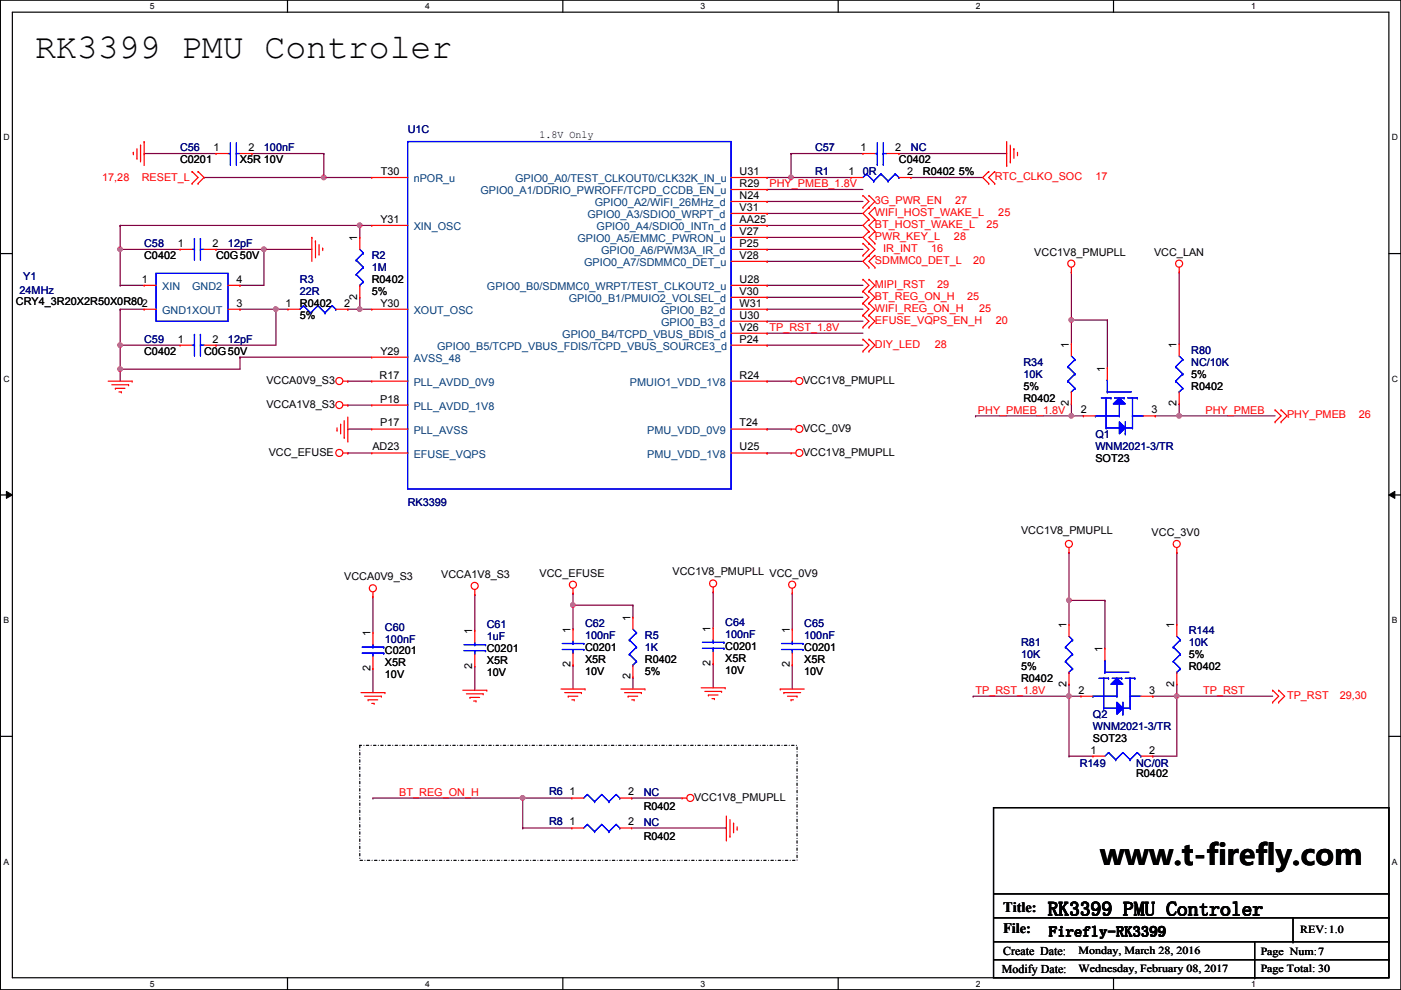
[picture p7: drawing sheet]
<svg xmlns="http://www.w3.org/2000/svg" width="297mm" height="210mm" viewBox="0 0 297 210" stroke-linecap="round" stroke-linejoin="round" font-family="sans-serif">
<path d="M.1 0h296.9v209.8h-296.9zM2.6 2.6h291.9v204.7h-291.9z" fill="none" stroke="#000" stroke-width=".25"/>
<g fill="#fff">
<path d="M31.8 .3h1v2h-1z"/>
<path d="M31.8 207.6h1v1.9h-1z"/>
</g>
<path d="M61 0v2.6M61 207.3v2.5" fill="none" stroke="#000" stroke-width=".25"/>
<g fill="#fff">
<path d="M90.1 .3h1v2h-1z"/>
<path d="M90.1 207.6h1v1.9h-1z"/>
</g>
<path d="M119.3 0v2.6M119.3 207.3v2.5" fill="none" stroke="#000" stroke-width=".25"/>
<g fill="#fff">
<path d="M148.5 .3h1v2h-1z"/>
<path d="M148.5 207.6h1v1.9h-1z"/>
</g>
<path d="M177.7 0v2.6M177.7 207.3v2.5" fill="none" stroke="#000" stroke-width=".25"/>
<g fill="#fff">
<path d="M206.9 .3h1v2h-1z"/>
<path d="M206.9 207.6h1v1.9h-1z"/>
</g>
<path d="M236.1 0v2.6M236.1 207.3v2.5" fill="none" stroke="#000" stroke-width=".25"/>
<g fill="#fff">
<path d="M265.3 .3h.9v2h-.9z"/>
<path d="M265.3 207.6h.9v1.9h-.9z"/>
<path d="M.7 28.2h1.3v1.9h-1.3z"/>
<path d="M295.1 28.2h1.3v1.9h-1.3z"/>
<path d="M.7 79.3h1.3v2h-1.3z"/>
<path d="M295.1 79.3h1.3v2h-1.3z"/>
</g>
<path d="M.1 53.8h2.5M294.5 53.8h2.5" fill="none" stroke="#000" stroke-width=".25"/>
<g fill="#fff">
<path d="M.7 130.5h1.2v2h-1.2z"/>
<path d="M295.1 130.5h1.2v2h-1.2z"/>
</g>
<path d="M.1 104.9h2.5M294.5 104.9h2.5" fill="none" stroke="#000" stroke-width=".25"/>
<path d="M1.4 104.2l1.2 .7-1.2 .8zM294.5 104.9l1.2-.7v1.5z" fill="#000"/>
<path d="M1.4 104.2l1.2 .7-1.2 .8zM294.5 104.9l1.2-.7v1.5z" fill="none" stroke="#000" stroke-width=".21"/>
<g fill="#fff">
<path d="M.7 181.7h1.2v2h-1.2z"/>
<path d="M295.1 181.7h1.2v2h-1.2z"/>
</g>
<path d="M.1 156.1h2.5M294.5 156.1h2.5" fill="none" stroke="#000" stroke-width=".25"/>
<path d="M76.3 158h92.7v24.4h-92.7z" fill="none" stroke="#000" stroke-width=".25" stroke-dasharray=".5 .5 0 .5"/>
<path d="M58.5 65.6h.1M58.5 65.6h2.5M76.3 63h.1M76.3 65.6h.1M76.3 63v2.6M76.3 65.6h2.5M79.1 126.5h.1M79.1 126.5v7.7M79.1 141.8h.1M79.1 141.8v5.1M168 141h.1M168 141v5.1" fill="none" stroke="#800040" stroke-width=".25"/>
<circle cx="58.5" cy="65.5" r=".49" fill="#f0f"/>
<circle cx="58.5" cy="65.5" r=".49" fill="none" stroke="#f0f" stroke-width=".25"/>
<path d="M43.3 37.6h.1M43.3 37.6h25.4" fill="none" stroke="#800040" stroke-width=".25"/>
<circle cx="68.6" cy="37.6" r=".49" fill="#f0f"/>
<circle cx="68.6" cy="37.6" r=".49" fill="none" stroke="#f0f" stroke-width=".25"/>
<path d="M25.5 47.8h.1M25.5 47.8h50.8M45.8 73.2h.1M45.8 73.2h12.7M73.7 91h.1M73.7 91h5.1" fill="none" stroke="#800040" stroke-width=".25"/>
<circle cx="76.3" cy="47.8" r=".49" fill="#f0f"/>
<circle cx="76.3" cy="47.8" r=".49" fill="none" stroke="#f0f" stroke-width=".25"/>
<path d="M25.5 73.2h.1M25.5 65.6h.1M25.5 73.2h12.7M25.5 65.6v7.6M58.5 65.6h.1M58.5 65.6v7.6" fill="none" stroke="#800040" stroke-width=".25"/>
<circle cx="25.5" cy="73.2" r=".49" fill="#f0f"/>
<circle cx="25.5" cy="73.2" r=".49" fill="none" stroke="#f0f" stroke-width=".25"/>
<path d="M25.5 52.9h.1M25.5 52.9v7.6M73.7 65.6h.1M73.7 65.6h2.6" fill="none" stroke="#800040" stroke-width=".25"/>
<circle cx="76.3" cy="65.5" r=".49" fill="#f0f"/>
<circle cx="76.3" cy="65.5" r=".49" fill="none" stroke="#f0f" stroke-width=".25"/>
<path d="M25.5 52.9h.1M25.5 52.9h12.7" fill="none" stroke="#800040" stroke-width=".25"/>
<circle cx="25.5" cy="52.8" r=".49" fill="#f0f"/>
<circle cx="25.5" cy="52.8" r=".49" fill="none" stroke="#f0f" stroke-width=".25"/>
<path d="M25.5 47.8h.1M25.5 47.8v5.1M45.8 52.9h.1M45.8 52.9h10.2" fill="none" stroke="#800040" stroke-width=".25"/>
<circle cx="55.9" cy="52.8" r=".49" fill="#f0f"/>
<circle cx="55.9" cy="52.8" r=".49" fill="none" stroke="#f0f" stroke-width=".25"/>
<g fill="none" stroke="#800040" stroke-width=".25">
<path d="M167.7 32.6h.1M167.7 37.6h.1M167.7 32.6v5M167.7 37.6h12.7M56 52.9h.1M56 52.9h10.1M76.3 47.8h.1M76.3 47.8v2.5M76.3 47.8h2.5M162.6 55.4h.1M162.6 45.3h.1M162.6 47.8h.1"/>
<path d="M162.6 47.8h20.4M162.6 55.4h20.4M162.6 45.3h20.4"/>
</g>
<circle cx="167.7" cy="37.6" r=".49" fill="#f0f"/>
<circle cx="167.7" cy="37.6" r=".49" fill="none" stroke="#f0f" stroke-width=".25"/>
<g fill="none" stroke="#800040" stroke-width=".25">
<path d="M30.6 32.6h.1M30.6 32.6h15.2M53.4 32.6h.1M53.4 32.6h15.3M68.7 32.6h.1M68.7 37.6h.1M68.7 37.6h10.1M68.7 32.6v5M167.7 32.6h.1M167.7 32.6h15.3M190.6 32.6h.1M190.6 32.6h22.8"/>
<path d="M193.1 37.6h.1M193.1 37.6h15.3M56 52.9h.1M56 52.9v7.6h-5.1M162.6 50.3h.1M162.6 50.3h20.4M25.5 65.6h.1M25.5 60.5h.1M25.5 73.2h.1M25.5 65.6h5.1M25.5 60.5h5.1M25.5 73.2v5.1"/>
<path d="M50.9 60.5h.1M162.6 65.6h.1M162.6 65.6h20.4M73.7 85.9h.1M73.7 96.1h.1M73.7 80.8h.1M73.7 85.9h5.1M73.7 96.1h5.1M73.7 80.8h5.1M162.6 96.1h.1M162.6 80.8h.1M162.6 96.1h5.1"/>
<path d="M162.6 80.8h5.1M100.7 126h.1M100.7 126v7.6M121.5 125.8h.1M121.5 125.8v2.5M100.7 141.3h.1M100.7 141.3v5M121.5 141h.1M121.5 141v5.1"/>
</g>
<circle cx="121.5" cy="128.3" r=".49" fill="#f0f"/>
<circle cx="121.5" cy="128.3" r=".49" fill="none" stroke="#f0f" stroke-width=".25"/>
<path d="M25.5 78.3h.1M50.9 75.7h.1M50.9 75.7h27.9M50.9 75.7v2.6h-25.4M121.5 128.3h.1M121.5 128.3h12.7M121.5 128.3v5.1M134.2 128.3h.1M134.2 128.3v2.6M134.2 143.6h.1M134.2 143.6v2.5" fill="none" stroke="#800040" stroke-width=".25"/>
<circle cx="25.5" cy="78.2" r=".49" fill="#f0f"/>
<circle cx="25.5" cy="78.2" r=".49" fill="none" stroke="#f0f" stroke-width=".25"/>
<g fill="none" stroke="#800040" stroke-width=".25">
<path d="M162.6 52.9h.1M162.6 52.9h20.4M25.5 78.3h.1M25.5 78.3v2.5M162.6 63h.1M162.6 68.1h.1M162.6 63h20.4M162.6 68.1h20.4M162.6 91h.1M162.6 91h5.1M151.2 125.5h.1M151.2 125.5v7.6"/>
<path d="M151.2 140.8h.1M151.2 140.8v5M110.8 169.2h.1M110.8 169.2h10.4"/>
</g>
<circle cx="110.8" cy="169.2" r=".49" fill="#f0f"/>
<circle cx="110.8" cy="169.2" r=".49" fill="none" stroke="#f0f" stroke-width=".25"/>
<g fill="none" stroke="#800040" stroke-width=".25">
<path d="M162.6 37.6h.1M162.6 37.6h5.1M162.6 42.7h.1M162.6 42.7h20.4M227.2 57.7h.1M227.2 57.7v10.2M50.9 65.6h.1M50.9 65.6h7.6M162.6 73.2h.1M162.6 60.5h.1M162.6 73.2h20.4M162.6 60.5h20.4"/>
<path d="M234.8 67.9h.1M234.8 67.9v10.1M206.8 88.2h.1M206.8 88.2h22.9M227.2 85.6h.1M227.2 88.2h.1M227.2 85.6v2.6M244.9 88.2h.1M244.9 88.2h5.1M168 125.8h.1M168 125.8v7.6M133.9 169.2h.1"/>
<path d="M133.9 169.2h10.7"/>
</g>
<circle cx="227.1" cy="88.2" r=".49" fill="#f0f"/>
<circle cx="227.1" cy="88.2" r=".49" fill="none" stroke="#f0f" stroke-width=".25"/>
<path d="M250 88.2h.1M250 88.2h20.3" fill="none" stroke="#800040" stroke-width=".25"/>
<circle cx="250" cy="88.2" r=".49" fill="#f0f"/>
<circle cx="250" cy="88.2" r=".49" fill="none" stroke="#f0f" stroke-width=".25"/>
<path d="M227.2 67.9h.1M227.2 67.9h7.6" fill="none" stroke="#800040" stroke-width=".25"/>
<circle cx="227.1" cy="67.8" r=".49" fill="#f0f"/>
<circle cx="227.1" cy="67.8" r=".49" fill="none" stroke="#f0f" stroke-width=".25"/>
<g fill="none" stroke="#800040" stroke-width=".25">
<path d="M250 57.7h.1M250 57.7v15.2M227.2 67.9h.1M227.2 67.9v5M250 85.6h.1M250 85.6v2.6M226.6 117.1h.1M226.6 117.1v10.2M234.3 127.3h.1M234.3 127.3v10.2M206.3 147.6h.1M206.3 147.6h22.9"/>
<path d="M226.6 145.1h.1M226.6 147.6h.1M226.6 145.1v2.5M244.4 147.6h.1M244.4 147.6h5.1"/>
</g>
<circle cx="226.6" cy="147.6" r=".49" fill="#f0f"/>
<circle cx="226.6" cy="147.6" r=".49" fill="none" stroke="#f0f" stroke-width=".25"/>
<path d="M249.5 147.6h.1M249.5 147.6h20.3" fill="none" stroke="#800040" stroke-width=".25"/>
<circle cx="249.5" cy="147.6" r=".49" fill="#f0f"/>
<circle cx="249.5" cy="147.6" r=".49" fill="none" stroke="#f0f" stroke-width=".25"/>
<path d="M226.6 127.3h.1M226.6 127.3h7.7" fill="none" stroke="#800040" stroke-width=".25"/>
<circle cx="226.6" cy="127.3" r=".49" fill="#f0f"/>
<circle cx="226.6" cy="127.3" r=".49" fill="none" stroke="#f0f" stroke-width=".25"/>
<g fill="none" stroke="#800040" stroke-width=".25">
<path d="M162.6 40.2h.1M162.6 40.2h20.4M162.6 70.7h.1M162.6 70.7h20.4M249.5 117.1h.1M249.5 117.1v15.3M226.6 127.3h.1M226.6 127.3v5.1M226.6 147.6h.1M226.6 147.6v12.7M249.5 145.1h.1M249.5 147.6h.1"/>
<path d="M249.5 145.1v15.2h-5.1M79.1 169.2h.1M79.1 169.2h31.7M110.8 175.6h.1M110.8 169.2h.1M110.8 175.6h10.4M110.8 169.2v6.4M133.9 175.6h20.1M154 175.6h.1M226.6 160.3h.1M226.6 160.3h5.1M244.4 160.3h.1"/>
</g>
<g fill="none" stroke="#f00" stroke-width=".25">
<path d="M28.3 32.3h.1M28.3 32.3v.5M29 33.6h.1M29 31.5v2.1M29.8 30.8h.1M29.8 30.8v3.5M30.6 30h.1M30.6 30v5.1M40.7 36.4h.1M40.7 38.9h.1M40.7 36.4l1.3 1.2-1.3 1.3M42 38.9h.1"/>
<path d="M42 36.4h.1M42 36.4l1.3 1.2-1.3 1.3M183 32.6h.1M183 32.6h2.5M188 32.6h2.6M190.6 32.6h.1M209.6 38.9h.1M209.6 36.4h.1M209.6 36.4l-1.2 1.2 1.2 1.3M210.9 36.4h.1M210.9 38.9h.1M210.9 36.4l-1.3 1.2 1.3 1.3"/>
<path d="M213.4 35.1h.1M213.4 30v5.1M214.2 34.3h.1M214.2 30.8v3.5M215 31.5h.1M215 31.5v2.1M215.7 32.8h.1M215.7 32.3v.5M66.1 50.3h.1M66.1 50.3v5.1M66.9 51.1h.1M66.9 51.1v3.6"/>
<path d="M67.6 53.9h.1M67.6 51.9v2M68.4 52.6h.1M68.4 52.6v.5M76.3 50.3h.1M76.3 50.3v2.6M183 51.6h.1M183 54.1h.1M183 44h.1M183 41.4h.1M183 59.2h.1M183 51.6l1.2 1.3-1.2 1.2"/>
<path d="M183 41.4l1.2 1.3-1.2 1.3M183 59.2l1.2 1.3-1.2 1.3M184.2 56.7h.1M184.2 54.1h.1M184.2 44h.1M184.2 46.5h.1M184.2 49.1h.1M184.2 51.6h.1M184.2 41.4h.1M184.2 59.2h.1M184.2 49.1l-1.2 1.2 2.5 2.6-2.5 2.5 1.2 1.3M184.2 59.2l1.3 1.3-1.3 1.3"/>
<path d="M184.2 41.4l1.3 1.3-2.5 2.6 1.2 1.2M184.2 46.5l-1.2 1.3 1.2 1.3M185.5 54.1h.1M185.5 56.7h.1M185.5 46.5h.1M185.5 44h.1M185.5 49.1h.1M185.5 51.6h.1M185.5 54.1l-1.3 1.3 1.3 1.3M185.5 44l-1.3 1.3 1.3 1.2M185.5 46.5l-1.3 1.3 1.3 1.3M185.5 49.1l-1.3 1.2 1.3 1.3"/>
<path d="M227.2 57.7h.1M227.2 56.7v1M250 57.7h.1M250 56.7v1M76.3 63h.1M76.3 60.5v2.5M183 64.3h.1M183 61.8h.1M183 66.8h.1M183 74.5h.1M183 71.9h.1M183 69.4h.1"/>
<path d="M183 61.8l1.2 1.2-1.2 1.3M183 64.3l1.2 1.3-1.2 1.2M183 71.9l1.2 1.3-1.2 1.3M183 66.8l1.2 1.3-1.2 1.3M184.2 64.3h.1M184.2 61.8h.1M184.2 66.8h.1M184.2 74.5h.1M184.2 71.9h.1M184.2 69.4h.1M184.2 61.8l1.3 1.2-1.3 1.3M184.2 64.3l1.3 1.3-1.3 1.2"/>
<path d="M184.2 71.9l1.3 1.3-1.3 1.3M184.2 66.8l1.3 1.3-1.3 1.3M22.9 80.8h5.1M23.7 81.6h3.6M24.5 82.3h.1M24.5 82.3h2M25.2 83.1h.5M25.7 83.1h.1M27.3 81.6h.1M28 80.8h.1M71.5 91.2h.1M71.5 90.7v.5"/>
<path d="M72.2 90h.1M72.2 90v2M72.7 85.9h1M72.7 96.1h1M72.7 80.8h1M73 92.8h.1M73 89.2v3.6M73.7 93.5h.1M73.7 85.9h.1M73.7 96.1h.1M73.7 80.8h.1M73.7 88.4v5.1"/>
<path d="M167.7 96.1h.1M167.7 80.8h.1M167.7 91h.1M167.7 96.1h1M167.7 80.8h1M167.7 91h1M270.3 89.5h.1M270.3 86.9h.1M270.3 86.9l1.3 1.3-1.3 1.3M271.6 89.5h.1M271.6 86.9h.1M271.6 86.9l1.3 1.3-1.3 1.3"/>
<path d="M226.6 117.1h.1M226.6 116.1v1M249.5 117.1h.1M249.5 116.1v1M79.1 126.5h.1M79.1 125.5v1M100.7 126h.1M100.7 133.6h.1M100.7 125v1M100.7 133.6v2.6M100.7 138.7v2.6M121.5 125.8h.1"/>
<path d="M121.5 124.8v1M151.2 125.5h.1M151.2 133.1h.1M151.2 124.5v1M151.2 133.1v2.6M151.2 138.2v2.6M168 125.8h.1M168 133.4h.1M168 124.8v1M168 133.4v2.5M168 138.5v2.5M249.5 132.4h.1"/>
<path d="M249.5 132.4v2.5M76.5 146.9h5.1M77.3 147.6h3.6M78.1 148.4h.1M78.1 148.4h2M78.8 149.1h.5M79.3 149.1h.1M80.9 147.6h.1M81.6 146.9h.1M98.1 146.3h5.1M98.9 147.1h3.5M99.6 147.9h.1"/>
<path d="M99.6 147.9h2.1M100.4 148.6h.5M100.7 141.3h.1M100.9 148.6h.1M102.4 147.1h.1M103.2 146.3h.1M119 146.1h5M119.7 146.9h3.6M120.5 147.6h.1M120.5 147.6h2M121.2 148.4h.5M121.7 148.4h.1"/>
<path d="M123.3 146.9h.1M124 146.1h.1M131.7 146.1h5M132.4 146.9h3.6M133.2 147.6h.1M133.2 147.6h2M133.9 148.4h.5M134.4 148.4h.1M136 146.9h.1M136.7 146.1h.1M148.7 145.8h5.1M149.4 146.6h3.6"/>
<path d="M150.2 147.4h.1M150.2 147.4h2M151 148.1h.5M151.2 140.8h.1M151.5 148.1h.1M153 146.6h.1M153.8 145.8h.1M165.4 146.1h.1M165.4 146.1h5.1M166.2 146.9h.1M166.2 146.9h3.6M167 147.6h2"/>
<path d="M167.7 148.4h.1M167.7 148.4h.5M168 141h.1M169 147.6h.1M249.5 145.1h.1M249.5 142.5v2.6M269.8 148.9h.1M269.8 146.3h.1M269.8 146.3l1.3 1.3-1.3 1.3M271.1 148.9h.1M271.1 146.3h.1M271.1 146.3l1.3 1.3-1.3 1.3"/>
<path d="M144.6 169.2h.1M144.6 169.2h1M154 178.1h.1M154 173v5.1M154.8 177.3h.1M154.8 173.8v3.5M155.5 174.5h.1M155.5 174.5v2.1M156.3 175.8h.1M156.3 175.3v.5"/>
<circle cx="227.1" cy="55.9" r=".75"/>
<circle cx="250" cy="55.9" r=".75"/>
<circle cx="71.9" cy="80.8" r=".75"/>
<circle cx="71.9" cy="85.9" r=".75"/>
<circle cx="71.9" cy="96" r=".75"/>
<circle cx="169.5" cy="96" r=".75"/>
<circle cx="169.5" cy="80.8" r=".75"/>
<circle cx="169.5" cy="90.9" r=".75"/>
<circle cx="226.6" cy="115.3" r=".75"/>
<circle cx="249.5" cy="115.3" r=".75"/>
<circle cx="79" cy="124.7" r=".75"/>
<circle cx="100.6" cy="124.2" r=".75"/>
<circle cx="121.5" cy="124" r=".75"/>
<circle cx="151.2" cy="123.7" r=".75"/>
<circle cx="167.9" cy="124" r=".75"/>
<circle cx="146.4" cy="169.2" r=".75"/>
</g>
<g fill="none" stroke="#000" stroke-width=".25">
<path d="M210.6 171.2h83.9v36.1h-83.9zM210.6 189.5h83.9M210.6 194.6h83.9M210.6 199.7h83.9M266 199.7v7.6M274.1 199.7h.1M274.1 194.6v5.1M294.5 189.5h.1M294.5 194.6h.1M294.5 199.7h.1M210.6 203.5h83.9M266 207.3h.1"/>
<path d="M294.5 203.5h.1"/>
</g>
<g fill="none" stroke="#00f" stroke-width=".25">
<path d="M185.5 32.6h.5M186 32.6h.1M186 34.8h.1M186 30.3v4.5M187.3 34.8h.1M187.3 32.6h.1M187.3 32.6h.7M187.3 30.3v4.5M75.5 55.2h.1M75.5 58.2h.1M75.5 55.2l1.5 1.5M75.5 58.2l1.5 1.5"/>
<path d="M76.3 52.9l.7 .7M77 53.6h.1M77 56.7h.1M77 59.7h.1M77 53.6l-1.5 1.6M77 56.7l-1.5 1.5M77 59.7l-.7 .8M76.3 60.5h.1M98.4 138h4.6M98.4 136.7h4.6M100.7 136.7h.1M100.7 138h.1"/>
<path d="M100.7 136.2v.5M100.7 138v.7M103 138h.1M103 136.7h.1M148.9 137.5h4.6M148.9 136.2h4.6M151.2 136.2h.1M151.2 137.5h.1M151.2 135.7v.5M151.2 137.5v.7M153.5 137.5h.1M153.5 136.2h.1"/>
<path d="M165.7 137.7h4.6M165.7 136.4h4.6M168 136.4h.1M168 137.7h.1M168 135.9v.5M168 137.7v.8M170.3 137.7h.1M170.3 136.4h.1M248.7 137.2h.1M248.7 137.2l1.6 1.5M249.5 134.9l.8 .8M250.3 135.7h.1"/>
<path d="M250.3 138.7h.1M250.3 135.7l-1.6 1.5M250.3 138.7l-1.6 1.6M248.7 140.3h.1M248.7 140.3l1.6 1.5M249.5 142.5h.1M250.3 141.8h.1M250.3 141.8l-.8 .7"/>
</g>
<path d="M236.8 143.8l1.3 1.3h-2.6z" fill="#00f"/>
<path d="M236.8 143.8l1.3 1.3h-2.6z" fill="none" stroke="#00f" stroke-width=".25"/>
<path d="M236.8 148.9l1.3 1.3-1.3 1.2z" fill="#00f"/>
<g fill="none" stroke="#00f" stroke-width=".25">
<path d="M234.3 140h.1M234.3 140v2.5M231.7 147.6h.1M231.7 147.6h5.1M233 143.8h2M234 150.2h.1M234 143.8v6.4M234 150.2h2.8M234.3 142.5h.1M234.3 142.5h5M235 143.8h.1M235.8 143.8h2"/>
<path d="M236.8 148.9l1.3 1.3-1.3 1.2zM236.8 150.2h.1M236.8 147.6h.1M236.8 145.1v2.5M237.8 143.8h.1M238.1 151.4h.1M238.1 148.9v2.5M238.1 150.2h1.5M238.6 143.8h2M239.6 150.2h.1M239.6 143.8h.1M239.6 147.6h.1"/>
<path d="M239.6 143.8v6.4M239.6 147.6h2.3M240.6 143.8h.1"/>
</g>
<path d="M236.8 143.8l1.3 1.3h-2.6z" fill="#00f"/>
<path d="M236.8 143.8l1.3 1.3h-2.6z" fill="none" stroke="#00f" stroke-width=".25"/>
<path d="M236.8 148.9l1.3 1.3-1.3 1.2z" fill="#00f"/>
<g fill="none" stroke="#00f" stroke-width=".25">
<path d="M33.1 58h15.2v10.1h-15.2zM40.7 52.9h.5M41.2 52.9h.1M41.2 50.6h.1M41.2 50.6v4.6M42.5 50.6h.1M42.5 52.9h.1M42.5 52.9h.8M42.5 50.6v4.6M40.7 73.2h.5M41.2 73.2h.1M41.2 70.9h.1"/>
<path d="M41.2 70.9v4.6M42.5 70.9h.1M42.5 73.2h.1M42.5 70.9v4.6M42.5 73.2h.8M64.3 64.8h.1M64.3 64.8l-.7 .8M64.3 64.8l1.6 1.5M65.9 66.3h.1M67.4 64.8h.1M67.4 64.8l-1.5 1.5M67.4 64.8l1.5 1.5"/>
<path d="M68.9 66.3h.1M70.4 64.8h.1M70.4 64.8l-1.5 1.5M70.4 64.8l.8 .8M71.2 65.6h.1M226.4 77.8h.1M226.4 77.8l1.5 1.5M227.2 75.5l.7 .7M227.9 76.2h.1M227.9 79.3h.1M227.9 76.2l-1.5 1.6M227.9 79.3l-1.5 1.5"/>
<path d="M249.3 77.8h.1M249.3 77.8l1.5 1.5M250 75.5l.8 .7M250.8 76.2h.1M250.8 79.3h.1M250.8 76.2l-1.5 1.6M250.8 79.3l-1.5 1.5M226.4 80.8h.1M226.4 80.8l1.5 1.5M227.2 83.1h.1M227.9 82.3h.1M227.9 82.3l-.7 .8"/>
<path d="M249.3 80.8h.1M249.3 80.8l1.5 1.5M250 83.1h.1M250.8 82.3h.1M250.8 82.3l-.8 .8M76.8 138.5h4.6M76.8 137.2h4.6M79.1 137.2h.1M79.1 138.5h.1M79.1 136.7v.5M79.1 138.5v.7M81.4 138.5h.1"/>
<path d="M81.4 137.2h.1M119.2 137.7h4.6M119.2 136.4h4.6M121.5 136.4h.1M121.5 137.7h.1M121.5 135.9v.5M121.5 137.7v.8M123.8 137.7h.1M123.8 136.4h.1M234.3 140h.1M234.3 140v2.5M231.7 147.6h.1"/>
<path d="M231.7 147.6h5.1M233 143.8h2M234 150.2h.1M234 143.8v6.4M234 150.2h2.8M234.3 142.5h.1M234.3 142.5h5M235 143.8h.1M235.8 143.8h2M236.8 148.9l1.3 1.3-1.3 1.2zM236.8 150.2h.1M236.8 147.6h.1"/>
<path d="M236.8 145.1v2.5M237.8 143.8h.1M238.1 151.4h.1M238.1 148.9v2.5M238.1 150.2h1.5M238.6 143.8h2M239.6 150.2h.1M239.6 143.8h.1M239.6 147.6h.1M239.6 143.8v6.4M239.6 147.6h2.3M240.6 143.8h.1"/>
<path d="M124.5 174.8h.1M124.5 174.8l-.7 .8M124.5 174.8l1.6 1.5M126.1 176.3h.1M127.6 174.8h.1M127.6 174.8l-1.5 1.5M127.6 174.8l1.5 1.5M129.1 176.3h.1M130.6 174.8h.1M130.6 174.8l-1.5 1.5M130.6 174.8l.8 .8M131.4 175.6h.1"/>
</g>
<g fill="none" stroke="#f00" stroke-width=".25">
<path d="M38.2 52.9h.1M38.2 52.9h2.5M43.3 52.9h2.5M45.8 52.9h.1M30.6 60.5h.1M30.6 65.6h.1M30.6 65.6h2.5M30.6 60.5h2.5M38.2 73.2h.1M38.2 73.2h2.5M43.3 73.2h2.5M45.8 73.2h.1"/>
<path d="M48.3 65.6h2.6M48.3 60.5h2.6M50.9 65.6h.1M50.9 60.5h.1M61 65.6h.1M61 65.6h2.6M71.2 65.6h2.5M73.7 65.6h.1M227.2 72.9h.1M227.2 72.9v2.6M250 72.9h.1M250 72.9v2.6"/>
<path d="M227.2 85.6h.1M227.2 83.1v2.5M250 85.6h.1M250 83.1v2.5M79.1 134.2h.1M79.1 134.2v2.5M79.1 139.2v2.6M121.5 133.4h.1M121.5 133.4v2.5M121.5 138.5v2.5M234.3 137.5h.1M234.3 137.5v2.5"/>
<path d="M79.1 141.8h.1M121.5 141h.1M229.2 147.6h.1M229.2 147.6h2.5M241.9 147.6h2.5M244.4 147.6h.1M121.2 175.6h.1M121.2 175.6h2.6M131.4 175.6h2.5M133.9 175.6h.1"/>
</g>
<path d="M237.3 84.4l1.3 1.2h-2.6z" fill="#00f"/>
<path d="M237.3 84.4l1.3 1.2h-2.6z" fill="none" stroke="#00f" stroke-width=".25"/>
<path d="M237.3 89.5l1.3 1.2-1.3 1.3z" fill="#00f"/>
<g fill="none" stroke="#00f" stroke-width=".25">
<path d="M232.2 88.2h.1M232.2 88.2h5.1M233.5 84.4h2M234.5 90.7h.1M234.5 84.4v6.3M234.5 90.7h2.8M234.8 83.1h.1M234.8 80.6h.1M234.8 83.1h5.1M234.8 80.6v2.5M235.5 84.4h.1M236.3 84.4h2"/>
<path d="M237.3 89.5l1.3 1.2-1.3 1.3zM237.3 90.7h.1M237.3 88.2h.1M237.3 85.6v2.6M238.3 84.4h.1M238.6 92h.1M238.6 89.5v2.5M238.6 90.7h1.5M239.1 84.4h2M240.1 90.7h.1M240.1 84.4h.1M240.1 88.2h.1"/>
<path d="M240.1 84.4v6.3M240.1 88.2h2.3M241.1 84.4h.1"/>
</g>
<path d="M237.3 84.4l1.3 1.2h-2.6z" fill="#00f"/>
<path d="M237.3 84.4l1.3 1.2h-2.6z" fill="none" stroke="#00f" stroke-width=".25"/>
<path d="M237.3 89.5l1.3 1.2-1.3 1.3z" fill="#00f"/>
<g fill="none" stroke="#00f" stroke-width=".25">
<path d="M48.3 32.6h.5M48.8 32.6h.1M48.8 34.8h.1M48.8 30.3v4.5M50.1 34.8h.1M50.1 32.6h.1M50.1 32.6h.8M50.1 30.3v4.5M86.4 30h68.6v73.7h-68.6zM183.7 36.9h.1M183.7 36.9l-.7 .7M183.7 36.9l1.5 1.5"/>
<path d="M185.2 38.4h.1M186.8 36.9h.1M186.8 36.9l-1.6 1.5M186.8 36.9l1.5 1.5M188.3 38.4h.1M189.8 36.9h.1M189.8 36.9l-1.5 1.5M189.8 36.9l.8 .7M190.6 37.6h.1M232.2 88.2h.1M232.2 88.2h5.1M233.5 84.4h2"/>
<path d="M234.5 90.7h.1M234.5 84.4v6.3M234.5 90.7h2.8M234.8 83.1h.1M234.8 80.6h.1M234.8 83.1h5.1M234.8 80.6v2.5M235.5 84.4h.1M236.3 84.4h2M237.3 89.5l1.3 1.2-1.3 1.3zM237.3 90.7h.1M237.3 88.2h.1"/>
<path d="M237.3 85.6v2.6M238.3 84.4h.1M238.6 92h.1M238.6 89.5v2.5M238.6 90.7h1.5M239.1 84.4h2M240.1 90.7h.1M240.1 84.4h.1M240.1 88.2h.1M240.1 84.4v6.3M240.1 88.2h2.3M241.1 84.4h.1"/>
<path d="M133.4 135.7h.1M133.4 138.7h.1M133.4 135.7l1.6 1.5M133.4 138.7l1.6 1.6M134.2 133.4l.8 .8M135 134.2h.1M135 137.2h.1M135 134.2l-1.6 1.5M135 137.2l-1.6 1.5M225.9 137.2h.1M225.9 137.2l1.5 1.5M226.6 134.9l.8 .8"/>
<path d="M227.4 135.7h.1M227.4 138.7h.1M227.4 135.7l-1.5 1.5M227.4 138.7l-1.5 1.6M134.2 141h.1M135 140.3h.1M135 140.3l-.8 .7M225.9 140.3h.1M225.9 140.3l1.5 1.5M226.6 142.5h.1M227.4 141.8h.1M227.4 141.8l-.8 .7"/>
<path d="M235 159.6h.1M235 159.6l-.7 .7M235 159.6l1.6 1.5M238.1 159.6h.1M238.1 159.6l-1.5 1.5M238.1 159.6l1.5 1.5M241.1 159.6h.1M241.1 159.6l-1.5 1.5M241.1 159.6l.8 .7M124.5 168.4h.1M124.5 168.4l-.7 .8M124.5 168.4l1.6 1.6"/>
<path d="M126.1 170h.1M127.6 168.4h.1M127.6 168.4l-1.5 1.6M127.6 168.4l1.5 1.6M129.1 170h.1M130.6 168.4h.1M130.6 168.4l-1.5 1.6M130.6 168.4l.8 .8M131.4 169.2h.1M236.6 161.1h.1M239.6 161.1h.1M241.9 160.3h.1"/>
</g>
<g fill="none" stroke="#f00" stroke-width=".25">
<path d="M45.8 32.6h.1M45.8 32.6h2.5M50.9 32.6h2.5M53.4 32.6h.1M78.8 37.6h.1M78.8 37.6h7.6M155 37.6h7.6M162.6 37.6h.1M180.4 37.6h.1M180.4 37.6h2.6M190.6 37.6h2.5M193.1 37.6h.1"/>
<path d="M78.8 47.8h.1M78.8 47.8h7.6M155 47.8h7.6M155 40.2h7.6M155 42.7h7.6M155 45.3h7.6M155 50.3h7.6M155 55.4h7.6M155 52.9h7.6M162.6 40.2h.1M162.6 42.7h.1M162.6 47.8h.1"/>
<path d="M162.6 45.3h.1M162.6 50.3h.1M162.6 55.4h.1M162.6 52.9h.1M78.8 65.6h.1M78.8 75.7h.1M78.8 65.6h7.6M78.8 75.7h7.6M155 65.6h7.6M155 70.7h7.6M155 68.1h7.6M155 63h7.6"/>
<path d="M155 60.5h7.6M155 73.2h7.6M162.6 70.7h.1M162.6 68.1h.1M162.6 65.6h.1M162.6 63h.1M162.6 60.5h.1M162.6 73.2h.1M234.8 78h.1M234.8 78v2.6M78.8 91h.1M78.8 96.1h.1"/>
<path d="M78.8 80.8h.1M78.8 85.9h.1M78.8 91h7.6M78.8 96.1h7.6M78.8 80.8h7.6M78.8 85.9h7.6M155 91h7.6M155 96.1h7.6M155 80.8h7.6M162.6 80.8h.1M162.6 91h.1M162.6 96.1h.1"/>
<path d="M229.7 88.2h.1M229.7 88.2h2.5M242.4 88.2h2.5M244.9 88.2h.1M134.2 130.9h.1M134.2 130.9v2.5M226.6 132.4h.1M226.6 132.4v2.5M134.2 143.6h.1M134.2 141v2.6M226.6 145.1h.1M226.6 142.5v2.6"/>
<path d="M121.2 169.2h.1M121.2 169.2h2.6M131.4 169.2h2.5M133.9 169.2h.1M231.7 160.3h.1M231.7 160.3h2.6M241.9 160.3h2.5M244.4 160.3h.1"/>
</g>
<circle cx="58.5" cy="65.5" r=".49" fill="#f0f"/>
<circle cx="58.5" cy="65.5" r=".49" fill="none" stroke="#f0f" stroke-width=".25"/>
<circle cx="68.6" cy="37.6" r=".49" fill="#f0f"/>
<circle cx="68.6" cy="37.6" r=".49" fill="none" stroke="#f0f" stroke-width=".25"/>
<circle cx="76.3" cy="47.8" r=".49" fill="#f0f"/>
<circle cx="76.3" cy="47.8" r=".49" fill="none" stroke="#f0f" stroke-width=".25"/>
<circle cx="25.5" cy="73.2" r=".49" fill="#f0f"/>
<circle cx="25.5" cy="73.2" r=".49" fill="none" stroke="#f0f" stroke-width=".25"/>
<circle cx="76.3" cy="65.5" r=".49" fill="#f0f"/>
<circle cx="76.3" cy="65.5" r=".49" fill="none" stroke="#f0f" stroke-width=".25"/>
<circle cx="25.5" cy="52.8" r=".49" fill="#f0f"/>
<circle cx="25.5" cy="52.8" r=".49" fill="none" stroke="#f0f" stroke-width=".25"/>
<circle cx="55.9" cy="52.8" r=".49" fill="#f0f"/>
<circle cx="55.9" cy="52.8" r=".49" fill="none" stroke="#f0f" stroke-width=".25"/>
<circle cx="167.7" cy="37.6" r=".49" fill="#f0f"/>
<circle cx="167.7" cy="37.6" r=".49" fill="none" stroke="#f0f" stroke-width=".25"/>
<circle cx="121.5" cy="128.3" r=".49" fill="#f0f"/>
<circle cx="121.5" cy="128.3" r=".49" fill="none" stroke="#f0f" stroke-width=".25"/>
<circle cx="25.5" cy="78.2" r=".49" fill="#f0f"/>
<circle cx="25.5" cy="78.2" r=".49" fill="none" stroke="#f0f" stroke-width=".25"/>
<circle cx="110.8" cy="169.2" r=".49" fill="#f0f"/>
<circle cx="110.8" cy="169.2" r=".49" fill="none" stroke="#f0f" stroke-width=".25"/>
<circle cx="227.1" cy="88.2" r=".49" fill="#f0f"/>
<circle cx="227.1" cy="88.2" r=".49" fill="none" stroke="#f0f" stroke-width=".25"/>
<circle cx="250" cy="88.2" r=".49" fill="#f0f"/>
<circle cx="250" cy="88.2" r=".49" fill="none" stroke="#f0f" stroke-width=".25"/>
<circle cx="227.1" cy="67.8" r=".49" fill="#f0f"/>
<circle cx="227.1" cy="67.8" r=".49" fill="none" stroke="#f0f" stroke-width=".25"/>
<circle cx="226.6" cy="147.6" r=".49" fill="#f0f"/>
<circle cx="226.6" cy="147.6" r=".49" fill="none" stroke="#f0f" stroke-width=".25"/>
<circle cx="249.5" cy="147.6" r=".49" fill="#f0f"/>
<circle cx="249.5" cy="147.6" r=".49" fill="none" stroke="#f0f" stroke-width=".25"/>
<circle cx="226.6" cy="127.3" r=".49" fill="#f0f"/>
<circle cx="226.6" cy="127.3" r=".49" fill="none" stroke="#f0f" stroke-width=".25"/>
<text font-size="7.4" x="7.4" y="12.2">RK3399 PMU Controler</text>
<text font-size="6.1" x="233.3" y="183.3">www.t-firefly.com</text>
<text font-size="4.1" x="222.2" y="194.1">RK3399 PMU Controler</text>
<g font-size="3">
<text x="212.7" y="193.3">Title:</text>
<text x="212.7" y="197.9">File:</text>
<text x="222.4" y="198.5">Firefly-RK3399</text>
</g>
<g font-size="2.5">
<text x="212.7" y="202.5">Create Date:</text>
<text x="212.4" y="206.3">Modify Date:</text>
</g>
<g font-size="2.3" fill="#000080">
<text x="86.4" y="28.3">U1C</text>
<text x="38.2" y="32.1">C56</text>
<text x="56" y="32.1">100nF</text>
<text x="172.8" y="32.1">C57</text>
<text x="193.1" y="32.1">NC</text>
<text x="172.8" y="37.2">R1</text>
<text x="183" y="37.2">0R</text>
<text x="30.6" y="52.4">C58</text>
<text x="48.3" y="52.4">12pF</text>
<text x="4.9" y="59.3">Y1</text>
<text x="78.8" y="54.9">R2</text>
<text x="78.8" y="57.5">1M</text>
<text x="4.1" y="62.3">24MHz</text>
<text x="63.6" y="60">R3</text>
<text x="63.6" y="62.6">22R</text>
<text x="30.6" y="72.7">C59</text>
<text x="48.3" y="72.7">12pF</text>
<text x="217" y="77.6">R34</text>
<text x="252.6" y="75">R80</text>
<text x="252.6" y="77.6">NC/10K</text>
<text x="217" y="80.1">10K</text>
<text x="232.2" y="92.8">Q1</text>
<text x="232.2" y="95.3">WNM2021-3/TR</text>
<text x="86.4" y="107.3">RK3399</text>
<text x="81.6" y="133.7">C60</text>
<text x="81.6" y="136.2">100nF</text>
<text x="103.2" y="133.2">C61</text>
<text x="103.2" y="135.7">1uF</text>
<text x="124" y="132.9">C62</text>
<text x="124" y="135.5">100nF</text>
<text x="136.7" y="135.5">R5</text>
<text x="153.8" y="132.7">C64</text>
<text x="153.8" y="135.2">100nF</text>
<text x="170.5" y="132.9">C65</text>
<text x="170.5" y="135.5">100nF</text>
<text x="216.5" y="137">R81</text>
<text x="252" y="134.5">R144</text>
<text x="252" y="137">10K</text>
<text x="136.7" y="138">1K</text>
<text x="216.5" y="139.5">10K</text>
<text x="231.7" y="152.2">Q2</text>
<text x="231.7" y="154.8">WNM2021-3/TR</text>
<text x="228.9" y="162.6">R149</text>
<text x="240.9" y="162.6">NC/0R</text>
<text x="116.4" y="168.5">R6</text>
<text x="136.5" y="168.7">NC</text>
<text x="116.4" y="174.8">R8</text>
<text x="136.5" y="175.1">NC</text>
</g>
<g font-size="2.3">
<text x="114.4" y="29.3">1.8V Only</text>
<text x="38.2" y="34.6">C0201</text>
<text x="45.3" y="32">1</text>
<text x="50.9" y="34.6">X5R 10V</text>
<text x="52.7" y="32">2</text>
<text x="182.5" y="32">1</text>
<text x="189.8" y="32">2</text>
<text x="190.6" y="34.6">C0402</text>
<text x="80.7" y="37.1">T30</text>
<text x="156.8" y="37.1">U31</text>
<text x="156.8" y="39.6">R29</text>
<text x="179.9" y="37.1">1</text>
<text x="192.4" y="37.1">2</text>
<text x="195.7" y="37.2">R0402 5%</text>
<text x="80.6" y="47.2">Y31</text>
<text x="156.8" y="42.2">N24</text>
<text x="156.8" y="47.2">AA25</text>
<text x="156.8" y="44.7">V31</text>
<text x="37.7" y="52.3">1</text>
<text x="45" y="52.3">2</text>
<text x="75.7" y="51.1" transform="rotate(-90 75.7 51.1)">1</text>
<text x="156.8" y="49.8">V27</text>
<text x="156.8" y="52.3">P25</text>
<text x="30.1" y="59.9">1</text>
<text x="30.6" y="54.9">C0402</text>
<text x="45.8" y="54.9">C0G50V</text>
<text x="50.1" y="59.9">4</text>
<text x="156.8" y="59.9">U28</text>
<text x="156.8" y="54.9">V28</text>
<text x="219.3" y="54.2">VCC1V8_PMUPLL</text>
<text x="244.7" y="54.2">VCC_LAN</text>
<text x="3.4" y="64.6">CRY4_3R20X2R50X0R802</text>
<text x="50.1" y="65">3</text>
<text x="60.5" y="65">1</text>
<text x="63.6" y="65.1">R0402</text>
<text x="73" y="65">2</text>
<text x="75.7" y="63.5" transform="rotate(-90 75.7 63.5)">2</text>
<text x="78.8" y="60">R0402</text>
<text x="78.8" y="62.6">5%</text>
<text x="80.6" y="65">Y30</text>
<text x="156.8" y="65">W31</text>
<text x="156.8" y="62.5">V30</text>
<text x="63.6" y="67.6">5%</text>
<text x="156.8" y="70.1">V26</text>
<text x="156.8" y="67.6">U30</text>
<text x="30.6" y="75.3">C0402</text>
<text x="37.7" y="72.6">1</text>
<text x="43.3" y="75.3">C0G50V</text>
<text x="45" y="72.6">2</text>
<text x="80.6" y="75.2">Y29</text>
<text x="156.8" y="72.6">P24</text>
<text x="226.6" y="73.7" transform="rotate(-90 226.6 73.7)">1</text>
<text x="249.5" y="73.7" transform="rotate(-90 249.5 73.7)">1</text>
<text x="56.5" y="81.4">VCCA0V9_S3</text>
<text x="80.5" y="80.3">R17</text>
<text x="156.8" y="80.3">R24</text>
<text x="170.3" y="81.4">VCC1V8_PMUPLL</text>
<text x="217" y="82.6">5%</text>
<text x="234.2" y="78.8" transform="rotate(-90 234.2 78.8)">1</text>
<text x="252.6" y="82.6">R0402</text>
<text x="252.6" y="80.1">5%</text>
<text x="56.5" y="86.4">VCCA1V8_S3</text>
<text x="80.6" y="85.3">P18</text>
<text x="217" y="85.2">R0402</text>
<text x="226.6" y="86.1" transform="rotate(-90 226.6 86.1)">2</text>
<text x="229.2" y="87.6">2</text>
<text x="244.2" y="87.6">3</text>
<text x="249.5" y="86.1" transform="rotate(-90 249.5 86.1)">2</text>
<text x="78.9" y="95.5">AD23</text>
<text x="80.6" y="90.4">P17</text>
<text x="156.8" y="90.4">T24</text>
<text x="156.8" y="95.5">U25</text>
<text x="170.3" y="91.5">VCC_0V9</text>
<text x="57" y="96.6">VCC_EFUSE</text>
<text x="170.3" y="96.6">VCC1V8_PMUPLL</text>
<text x="232.2" y="97.9">SOT23</text>
<text x="216.5" y="113.1">VCC1V8_PMUPLL</text>
<text x="244.2" y="113.6">VCC_3V0</text>
<text x="73" y="123">VCCA0V9_S3</text>
<text x="93.6" y="122.5">VCCA1V8_S3</text>
<text x="114.4" y="122.3">VCC_EFUSE</text>
<text x="142.6" y="122">VCC1V8_PMUPLL VCC_0V9</text>
<text x="133.6" y="131.6" transform="rotate(-90 133.6 131.6)">1</text>
<text x="78.5" y="134.9" transform="rotate(-90 78.5 134.9)">1</text>
<text x="100.1" y="134.4" transform="rotate(-90 100.1 134.4)">1</text>
<text x="120.9" y="134.2" transform="rotate(-90 120.9 134.2)">1</text>
<text x="150.7" y="133.9" transform="rotate(-90 150.7 133.9)">1</text>
<text x="153.8" y="137.8">C0201</text>
<text x="167.4" y="134.2" transform="rotate(-90 167.4 134.2)">1</text>
<text x="226.1" y="133.1" transform="rotate(-90 226.1 133.1)">1</text>
<text x="249" y="133.1" transform="rotate(-90 249 133.1)">1</text>
<text x="78.5" y="142.3" transform="rotate(-90 78.5 142.3)">2</text>
<text x="81.6" y="138.8">C0201</text>
<text x="81.6" y="141.3">X5R</text>
<text x="81.6" y="143.8">10V</text>
<text x="100.1" y="141.8" transform="rotate(-90 100.1 141.8)">2</text>
<text x="103.2" y="138.3">C0201</text>
<text x="103.2" y="140.8">X5R</text>
<text x="103.2" y="143.3">10V</text>
<text x="120.9" y="141.5" transform="rotate(-90 120.9 141.5)">2</text>
<text x="124" y="138">C0201</text>
<text x="124" y="140.5">X5R</text>
<text x="124" y="143.1">10V</text>
<text x="136.7" y="140.5">R0402</text>
<text x="136.7" y="143.1">5%</text>
<text x="150.7" y="141.3" transform="rotate(-90 150.7 141.3)">2</text>
<text x="153.8" y="140.3">X5R</text>
<text x="153.8" y="142.8">10V</text>
<text x="167.4" y="141.5" transform="rotate(-90 167.4 141.5)">2</text>
<text x="170.5" y="138">C0201</text>
<text x="170.5" y="140.5">X5R</text>
<text x="170.5" y="143.1">10V</text>
<text x="216.5" y="142.1">5%</text>
<text x="233.7" y="138.2" transform="rotate(-90 233.7 138.2)">1</text>
<text x="252" y="142.1">R0402</text>
<text x="252" y="139.5">5%</text>
<text x="133.6" y="144.1" transform="rotate(-90 133.6 144.1)">2</text>
<text x="216.5" y="144.6">R0402</text>
<text x="226.1" y="145.6" transform="rotate(-90 226.1 145.6)">2</text>
<text x="228.7" y="147.1">2</text>
<text x="243.7" y="147.1">3</text>
<text x="249" y="145.6" transform="rotate(-90 249 145.6)">2</text>
<text x="231.2" y="159.8">1</text>
<text x="231.7" y="157.3">SOT23</text>
<text x="243.7" y="159.8">2</text>
<text x="240.9" y="164.7">R0402</text>
<text x="120.7" y="168.7">1</text>
<text x="133.2" y="168.7">2</text>
<text x="136.5" y="171.8">R0402</text>
<text x="147.1" y="169.8">VCC1V8_PMUPLL</text>
<text x="120.7" y="175">1</text>
<text x="133.2" y="175">2</text>
<text x="136.5" y="178.1">R0402</text>
<text x="275.7" y="197.9">REV:1.0</text>
<text x="228.7" y="202.2">Monday, March 28, 2016</text>
<text x="267.3" y="202.5">Page Num:7</text>
<text x="228.7" y="206">Wednesday, February 08, 2017</text>
<text x="267.3" y="206">Page Total: 30</text>
</g>
<g font-size="2.3" fill="#f00">
<text x="21.7" y="38.4">17,28</text>
<text x="30.1" y="38.4">RESET_L</text>
<text x="163.1" y="39.7">PHY_PMEB_1.8V</text>
<text x="210.9" y="38.2">RTC_CLKO_SOC</text>
<text x="232.2" y="38.2">17</text>
<text x="185.5" y="45.8">WIFI_HOST_WAKE_L</text>
<text x="185.5" y="43.3">3G_PWR_EN</text>
<text x="202.5" y="43.3">27</text>
<text x="211.7" y="45.8">25</text>
<text x="185.5" y="48.3">BT_HOST_WAKE_L</text>
<text x="185.5" y="50.9">PWR_KEY_L</text>
<text x="187.3" y="53.4">IR_INT</text>
<text x="197.4" y="53.4">16</text>
<text x="202.3" y="50.9">28</text>
<text x="209.1" y="48.3">25</text>
<text x="185.5" y="56">SDMMC0_DET_L</text>
<text x="206.3" y="56">20</text>
<text x="185.5" y="63.6">BT_REG_ON_H</text>
<text x="185.5" y="61">MIPI_RST</text>
<text x="198.7" y="61">29</text>
<text x="205.1" y="63.6">25</text>
<text x="163.1" y="70.1">TP_RST_1.8V</text>
<text x="185.5" y="66.1">WIFI_REG_ON_H</text>
<text x="185.5" y="68.7">EFUSE_VQPS_EN_H</text>
<text x="207.6" y="66.1">25</text>
<text x="211.2" y="68.7">20</text>
<text x="185.5" y="73.7">DIY_LED</text>
<text x="198.2" y="73.7">28</text>
<text x="207.3" y="87.7">PHY_PMEB_1.8V</text>
<text x="255.6" y="87.7">PHY_PMEB</text>
<text x="272.9" y="88.7">PHY_PMEB</text>
<text x="288.1" y="88.7">26</text>
<text x="206.8" y="147.1">TP_RST_1.8V</text>
<text x="255.1" y="147.1">TP_RST</text>
<text x="272.9" y="148.2">TP_RST</text>
<text x="284.1" y="148.2">29,30</text>
<text x="84.7" y="168.7">BT_REG_ON_H</text>
</g>
<g font-size="2.3" fill="#004080">
<text x="87.7" y="38.7">nPOR_u</text>
<text x="101.9" y="41.2">GPIO0_A1/DDRIO_PWROFF/TCPD_CCDB_EN_u</text>
<text x="109.2" y="38.7">GPIO0_A0/TEST_CLKOUT0/CLK32K_IN_u</text>
<text x="124.5" y="46.3">GPIO0_A3/SDIO0_WRPT_d</text>
<text x="126.1" y="43.8">GPIO0_A2/WIFI_26MHz_d</text>
<text x="87.7" y="48.9">XIN_OSC</text>
<text x="122.4" y="51.4">GPIO0_A5/EMMC_PWRON_u</text>
<text x="126.5" y="48.9">GPIO0_A4/SDIO0_INTn_d</text>
<text x="127.5" y="53.9">GPIO0_A6/PWM3A_IR_d</text>
<text x="123.8" y="56.5">GPIO0_A7/SDMMC0_DET_u</text>
<text x="34.4" y="61.6">XIN</text>
<text x="40.7" y="61.6">GND2</text>
<text x="103.2" y="61.6">GPIO0_B0/SDMMC0_WRPT/TEST_CLKOUT2_u</text>
<text x="120.6" y="64.1">GPIO0_B1/PMUIO2_VOLSEL_d</text>
<text x="34.4" y="66.6">GND1XOUT</text>
<text x="87.7" y="66.6">XOUT_OSC</text>
<text x="119.2" y="71.7">GPIO0_B4/TCPD_VBUS_BDIS_d</text>
<text x="140.2" y="69.2">GPIO0_B3_d</text>
<text x="140.2" y="66.6">GPIO0_B2_d</text>
<text x="87.7" y="76.8">AVSS_48</text>
<text x="92.7" y="74.3">GPIO0_B5/TCPD_VBUS_FDIS/TCPD_VBUS_SOURCE3_d</text>
<text x="87.7" y="81.9">PLL_AVDD_0V9</text>
<text x="133.6" y="81.9">PMUIO1_VDD_1V8</text>
<text x="87.7" y="87">PLL_AVDD_1V8</text>
<text x="87.7" y="92">PLL_AVSS</text>
<text x="137.2" y="92">PMU_VDD_0V9</text>
<text x="87.7" y="97.1">EFUSE_VQPS</text>
<text x="137.2" y="97.1">PMU_VDD_1V8</text>
</g>
<g font-size="1.8">
<text x="31.8" y="1.9">5</text>
<text x="90.1" y="1.9">4</text>
<text x="148.5" y="1.9">3</text>
<text x="206.9" y="1.9">2</text>
<text x="265.3" y="1.9">1</text>
<text x=".7" y="29.8">D</text>
<text x="295.1" y="29.8">D</text>
<text x=".7" y="80.9">C</text>
<text x="295.1" y="80.9">C</text>
<text x=".7" y="132.1">B</text>
<text x="295.1" y="132.1">B</text>
<text x=".7" y="183.3">A</text>
<text x="295.1" y="183.3">A</text>
<text x="31.8" y="209.2">5</text>
<text x="90.1" y="209.2">4</text>
<text x="148.5" y="209.2">3</text>
<text x="206.9" y="209.2">2</text>
<text x="265.3" y="209.2">1</text>
</g>
</svg>
